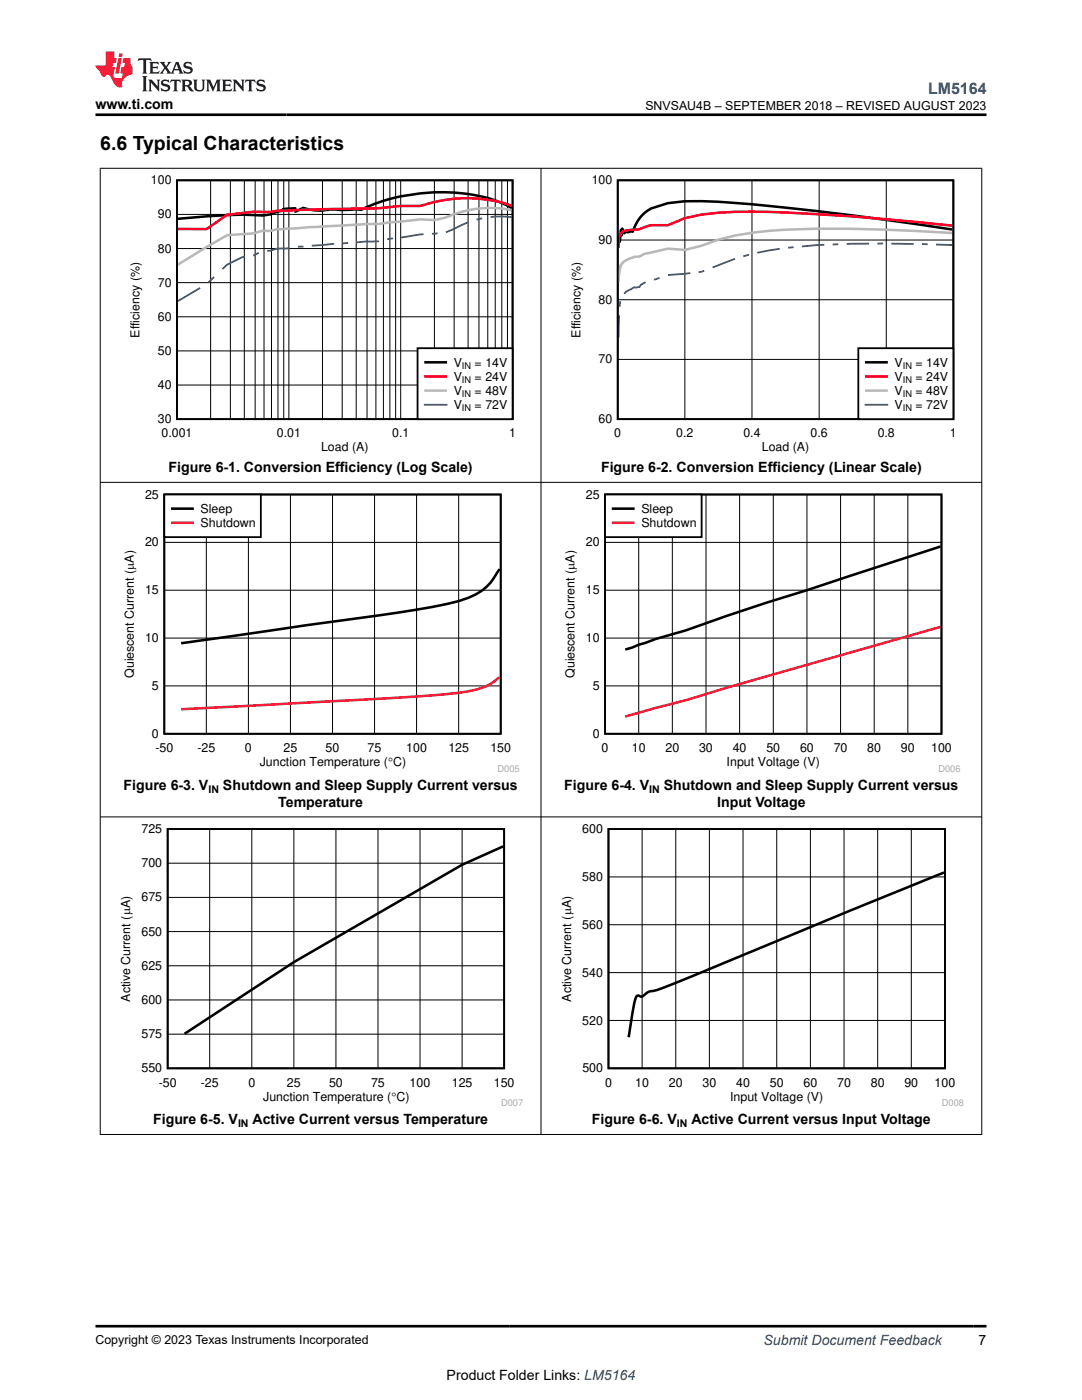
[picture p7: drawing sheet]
<svg xmlns="http://www.w3.org/2000/svg" width="216mm" height="279mm" viewBox="0 0 216 279" stroke-linecap="round" stroke-linejoin="round" font-family="sans-serif">
<path d="M35.3 36h67v47.7h-67z" fill="none" stroke="#000" stroke-width=".36"/>
<g fill="none" stroke="#000" stroke-width=".2">
<path d="M42 36v47.7M46 36v47.7M48.8 36v47.7M50.9 36v47.7M52.7 36v47.7M54.2 36v47.7M55.5 36v47.7M56.6 36v47.7M57.6 36v47.7M64.4 36v47.7M68.3 36v47.7M71.1 36v47.7"/>
<path d="M73.2 36v47.7M75 36v47.7M76.5 36v47.7M77.8 36v47.7M78.9 36v47.7M80 36v47.7M86.7 36v47.7M90.6 36v47.7M93.4 36v47.7M95.6 36v47.7M97.3 36v47.7M98.8 36v47.7"/>
<path d="M100.1 36v47.7M101.3 36v47.7M35.3 56.4h67M35.3 49.6h67M35.3 42.8h67M35.3 76.8h67M35.3 70h67M35.3 63.2h67"/>
</g>
<path d="M102.1 41.5a29.5 29.5 0 0 0-15.4-3.1 36.2 36.2 0 0 0-12.6 2.6l-2 .9h-4l-1.8-.1a11 11 0 0 1-5.8-.3l-1.6 .7v-.6l-2.5 .2v.3l-1.1 .2-1.4 .5-1.5 .2a62.4 62.4 0 0 0-11.2 .2l-5.7 .5" fill="none" stroke="#000" stroke-width=".5"/>
<path d="M102.1 41.1a27.6 27.6 0 0 0-18.2 0 44.7 44.7 0 0 0-8.2 .5h-1.6a385.4 385.4 0 0 0-21.7 .7l-1.8-.1-5.3 .7-4.1 2.8h-5.7" fill="none" stroke="#f00" stroke-width=".5"/>
<path d="M102.1 42a21.4 21.4 0 0 0-13.3 1.4l-2.1 .5-2.8-.1-8.2 .9h-2.6l-17.8 1-1.4 .4h-1.5l-1.8 .5-5.3 .3-9.8 5.9" fill="none" stroke="#b8b8b8" stroke-width=".5"/>
<g fill="none" stroke="#295c75" stroke-width=".36">
<path d="M39.9 57.5l-4.4 2.6M42.7 55.3l-1.1 1M48.9 51.2l-.6 .1-3 1.5-.9 .9M51.6 50.5l-1.1 .5M57.8 49.5l-2.5 .1-1.4 .4-.6 .1M60.6 49.2h-1.2M66.7 48.7l-4.5 .3M69.5 48.5l-1.1 .1M75.6 48.2h-2.5l-2 .2M78.4 47.6l-1.1 .1M84.5 46.8l-4.4 .6M87.3 46.6l-1.1 .1"/>
<path d="M93.4 44.4l-4.4 2M96.2 43.6l-1.1 .2M97.9 43.3l2.2-.1 2 .1"/>
</g>
<path d="M83.3 69.5h19v14.2h-19z" fill-rule="evenodd" fill="#fff"/>
<path d="M83.3 69.5h19v14.2h-19z" fill="none" stroke="#000" stroke-width=".36"/>
<path d="M84.9 72.3h4.1" fill="none" stroke="#000" stroke-width=".5"/>
<path d="M84.9 75.1h4.1" fill="none" stroke="#f00" stroke-width=".5"/>
<path d="M84.9 78h4.1" fill="none" stroke="#b8b8b8" stroke-width=".5"/>
<path d="M84.8 80.8h4.3" fill="none" stroke="#295c75" stroke-width=".36"/>
<path d="M113.4 35h77.1v55.7h-77.1z" fill-rule="evenodd" fill="#fff"/>
<path d="M123.3 36h66.9v47.7h-66.9z" fill="none" stroke="#000" stroke-width=".36"/>
<path d="M136.7 36v47.7M150 36v47.7M163.5 36v47.7M176.8 36v47.7M123.3 59.8h66.9M123.3 47.9h66.9M123.3 71.7h66.9" fill="none" stroke="#000" stroke-width=".2"/>
<path d="M190 45.8a469.9 469.9 0 0 0-50-5.7l-3.4 .1-3.3 .3-3.4 1.1a7.8 7.8 0 0 0-3.7 4.7l-.3-.2-.7 .3-.3-.3-.3 .5-.3-.3-.1-.7-.2 1.4v-1.2l-.2 .3-.2 2.2-.1-.3-.1 .3" fill="none" stroke="#000" stroke-width=".5"/>
<path d="M190 45a388.9 388.9 0 0 0-43.3-2.7l-3.4 .1-3.3 .4-3.4 .7-3.3 1.4h-3.4l-.6 .2a13 13 0 0 1-4.4 .9l-.3 .1a1.14 1.14 0 0 0-.9 .9l-.1-.1-.2 2.5" fill="none" stroke="#f00" stroke-width=".5"/>
<path d="M190 46.5a274.6 274.6 0 0 0-36.6-.4 43.4 43.4 0 0 0-13.4 2.9l-3.4 .9-3.3-.3-3.4 .8a4.4 4.4 0 0 0-2.3 .8 5.1 5.1 0 0 0-3.4 1.3l-.4 .5-.1 .7-.1-.1-.2 2.7" fill="none" stroke="#b8b8b8" stroke-width=".5"/>
<g fill="none" stroke="#295c75" stroke-width=".36">
<path d="M128.8 56.3l-.9 .5-.3 .5a3.9 3.9 0 0 0-3 1.3M131.6 55.5l-1.1 .3M137.7 54.5l-4.4 .4M140.5 54l-1.1 .3M146.7 51.6l-4.5 1.8M149.4 50.8l-1.1 .4M155.6 49.7l-4.5 .7M158.4 49.3l-1.2 .1M164.5 48.9l-4.5 .3M167.3 48.7l-1.1 .1M173.4 48.6l-4.5 .1M176.2 48.6h-1.1"/>
<path d="M177.9 48.6l4.4 .1M184 48.7l1.1 .1M186.8 48.8l3.2 .1M123.5 62.9l-.1 4.5M123.8 60.1l-.2 1.1"/>
</g>
<path d="M171.3 69.5h18.9v14.2h-18.9z" fill-rule="evenodd" fill="#fff"/>
<path d="M171.3 69.5h18.9v14.2h-18.9zM32.8 98.7h67.1v47.7h-67.1z" fill="none" stroke="#000" stroke-width=".36"/>
<path d="M172.9 72.3h4" fill="none" stroke="#000" stroke-width=".5"/>
<path d="M172.9 75.1h4" fill="none" stroke="#f00" stroke-width=".5"/>
<path d="M172.9 78h4" fill="none" stroke="#b8b8b8" stroke-width=".5"/>
<path d="M172.7 80.8h4.4" fill="none" stroke="#295c75" stroke-width=".36"/>
<path d="M41.2 98.7v47.8M49.6 98.7v47.8M58 98.7v47.8M66.4 98.7v47.8M74.7 98.7v47.8M83.1 98.7v47.8M91.5 98.7v47.8M32.8 117.8h67.1M32.8 108.2h67.1M32.8 136.9h67.1M32.8 127.3h67.1" fill="none" stroke="#000" stroke-width=".2"/>
<path d="M99.7 113.6l-.2 .2a11.3 11.3 0 0 1-8 6.2 207.9 207.9 0 0 1-23.5 3.9l-31.9 4.5" fill="none" stroke="#000" stroke-width=".51"/>
<path d="M99.7 135.2a12.7 12.7 0 0 1-6.3 2.8 343.3 343.3 0 0 1-29.1 2.1l-28.2 1.4" fill="none" stroke="#ff0054" stroke-width=".51"/>
<path d="M32.8 98.7h19.3v8.5h-19.3z" fill-rule="evenodd" fill="#fff"/>
<path d="M32.8 98.7h19.3v8.5h-19.3zM120.7 98.7h67.2v47.7h-67.2z" fill="none" stroke="#000" stroke-width=".36"/>
<path d="M34.4 101.5h4M187.7 109.1l-26.7 8.7-8 2.5-16.2 5.5-6 1.7-6 2.1" fill="none" stroke="#000" stroke-width=".51"/>
<path d="M34.4 104.3h4M187.7 125.1l-42.8 12.2-8.1 2.5-12 3.2" fill="none" stroke="#ff0054" stroke-width=".51"/>
<g fill="none" stroke="#000" stroke-width=".2">
<path d="M127.4 98.7v47.8M134.2 98.7v47.8M140.9 98.7v47.8M147.6 98.7v47.8M154.3 98.7v47.8M161 98.7v47.8M167.7 98.7v47.8M174.4 98.7v47.8M181.1 98.7v47.8M120.7 117.8h67.2M120.7 108.2h67.2M120.7 136.9h67.2"/>
<path d="M120.7 127.3h67.2"/>
</g>
<path d="M120.7 98.7h19.3v8.5h-19.3z" fill-rule="evenodd" fill="#fff"/>
<path d="M120.7 98.7h19.3v8.5h-19.3zM33.5 165.5h67.1v47.7h-67.1zM121.4 165.5h67.2v47.7h-67.2z" fill="none" stroke="#000" stroke-width=".36"/>
<path d="M122.3 101.5h4.1M100.4 168.9l-8.2 3.7-33.6 19.4-21.8 14.3M188.4 174.1l-18.6 7.6-31.5 13.1a52.1 52.1 0 0 1-8.3 3l-.5 .1-.7 .5a.94 .94 0 0 1-1.5 .3 .69 .69 0 0 0-.5 .7l-1.4 7.6" fill="none" stroke="#000" stroke-width=".51"/>
<path d="M122.3 104.3h4.1" fill="none" stroke="#ff0054" stroke-width=".51"/>
<g fill="none" stroke="#000" stroke-width=".2">
<path d="M19.9 33.6h176.1M20 33.5v193M107.9 33.5v193M195.9 33.5v193M19.9 96.3h176.1M19.9 163h176.1M33.5 179.1h67.1M33.5 172.3h67.1M41.8 165.5v47.7M50.2 165.5v47.7M58.6 165.5v47.7M67 165.5v47.7"/>
<path d="M75.4 165.5v47.7M83.8 165.5v47.7M92.2 165.5v47.7M121.4 175h67.2M128.1 165.5v47.7M134.8 165.5v47.7M141.6 165.5v47.7M148.3 165.5v47.7M155 165.5v47.7M161.7 165.5v47.7M168.4 165.5v47.7M175.1 165.5v47.7"/>
<path d="M181.8 165.5v47.7M33.5 199.6h67.1M33.5 192.7h67.1M33.5 185.9h67.1M121.4 194.1h67.2M121.4 184.6h67.2M33.5 206.4h67.1M121.4 203.7h67.2M19.9 226.4h176.1"/>
</g>
<path d="M27.7 11.6l-.2 .6 .5-.2h.6v.1v2.2l-.2 .4h1l-.2-.4v-2.2v-.1h.5l.5 .2-.1-.6zM29.8 12.4l.2 .3v1.6l-.2 .4h1.9l.1-.6a1.08 1.08 0 0 1-1.3 .2v-.7h.6l.4 .2v-.7l-.4 .2h-.6v-.5l.2-.2a1 1 0 0 1 1 .3l-.1-.5zM31.8 12.4l1 1.1-1 1.2h.9l-.2-.2 .4-.8 .5 .8-.2 .2h1.6l-.2-.2 .1-.5h1l.1 .5-.1 .2h.9l-.2-.4-.8-1.9h-.5l-1 2.1-.8-1.1 .9-1h-.8l.2 .2-.5 .6-.3-.6 .1-.2zM35.2 12.8l.4 1h-.8zM36.8 12.5a.65 .65 0 0 0-.2 .7 .65 .65 0 0 0 .6 .5l.7 .1 .1 .3a.79 .79 0 0 1-.7 .4 .79 .79 0 0 1-.7-.5l.1 .7 .2-.1a.93 .93 0 0 0 1.1 0 .93 .93 0 0 0 .4-.9 1.46 1.46 0 0 0-1.2-.6l-.1-.3a1.09 1.09 0 0 1 1.2 .2l-.2-.6-.1 .1-.6-.2zM28.4 15.2l.2 .4v2.2l-.2 .4h1l-.2-.4v-2.2l.2-.4zM29.6 15.9l.2 .4v1.5l-.2 .4h.8l-.3-.4v-1.3l1.7 1.8v-2l.2-.4h-.8l.2 .2 .1 1.1-1.2-1.3zM32.3 16a.65 .65 0 0 0-.2 .8 .65 .65 0 0 0 .7 .4l.6 .2 .1 .2a.79 .79 0 0 1-.7 .4 .79 .79 0 0 1-.7-.5l.1 .7 .2-.1a.93 .93 0 0 0 1.1 .1 .93 .93 0 0 0 .4-1 1.46 1.46 0 0 0-1.2-.5l-.1-.4a1.09 1.09 0 0 1 1.2 .2l-.2-.6-.1 .1-.6-.1zM34.1 15.9l-.1 .6a.63 .63 0 0 1 .7-.3l.1 1.6-.3 .4h1l-.2-.4v-1.6a.66 .66 0 0 1 .8 .3l-.1-.6zM36.2 15.9l.2 .4v1.5l-.2 .4h.9l-.2-.2v-.7h.5l.1 .2a.79 .79 0 0 0 1.2 .6l-1-.9a.61 .61 0 0 0 .6-.6 .61 .61 0 0 0-.5-.7zM36.9 16.2h.2a.47 .47 0 0 1 .5 .1 .47 .47 0 0 1 .1 .5l-.2 .1-.6 .1zM38.5 15.9l.2 .2a2.27 2.27 0 0 0 .4 2 1.04 1.04 0 0 0 1.7-.7v-1.3l.2-.2h-.8l.2 .4v1.1a.6 .6 0 0 1-.6 .6 .6 .6 0 0 1-.6-.6v-1.1l.3-.4zM41.1 15.9l.2 .4v1.5l-.2 .4h.7l-.2-.4v-1.4l.9 1.9 .8-1.9v1.4l-.2 .4h1l-.3-.4v-1.5l.3-.4h-.8l-.7 1.5-.7-1.5zM44.3 15.9l.2 .4v1.5l-.2 .4h1.9l.1-.6a1.09 1.09 0 0 1-1.3 .2v-.7h.6l.4 .2v-.6l-.4 .2h-.6v-.6l.2-.1a1.01 1.01 0 0 1 1 .3l-.1-.6zM46.4 15.9l.3 .4v1.5l-.3 .4h.8l-.2-.4v-1.3l1.6 1.8v-2l.2-.4h-.7l.2 .2v1.1l-1.2-1.3zM49 15.9l-.1 .6a.63 .63 0 0 1 .8-.3v1.6l-.3 .4h1l-.2-.4v-1.6a.66 .66 0 0 1 .8 .3l-.1-.6zM51.4 16a.65 .65 0 0 0-.2 .8 .65 .65 0 0 0 .6 .4l.6 .2 .2 .2a.79 .79 0 0 1-.8 .4 .79 .79 0 0 1-.6-.5l.1 .7 .2-.1a.93 .93 0 0 0 1 .1 .93 .93 0 0 0 .5-1 1.46 1.46 0 0 0-1.3-.5l-.1-.4a1.09 1.09 0 0 1 1.3 .2l-.2-.6-.2 .1-.5-.1z" fill="#231f20"/>
<path d="M21.1 10.3v2.7h-2.1l.1 .4 .9 1a.95 .95 0 0 0 .9 .9 .59 .59 0 0 1 .6-.4 .59 .59 0 0 1 .5 .3l.4 .8a1.59 1.59 0 0 0 2.1 1.4 1.61 1.61 0 0 1 1-2.3l1-.3-.1-1.5a1.59 1.59 0 0 1-.4-1.7h-1.4l-.2 .9h.5l-.1 .9h-.5l-.2 .9v.3l.4 .1-.2 .9h-.6a.73 .73 0 0 1-1.1-.7l.3-1.5h-.5l.2-.9h.5l.2-.9h-.5v-1.3zM23.6 11.6l-.6 3.1h.7l.6-3.1zM23.8 10.7l-.1 .6h.7l.1-.6z" fill="#ed1c24"/>
<path d="M19 22.9h177.8M19 264.7h177.8" fill="none" stroke="#000" stroke-width=".53"/>
<text font-size="3.9" x="20" y="29.9">6.6 Typical Characteristics</text>
<text font-size="3.2" fill="#00f" x="185.2" y="18.7">LM5164</text>
<g font-size="2.8">
<text x="19" y="21.8">www.ti.com</text>
<text x="33.6" y="94.3">Figure 6-1. Conversion Efficiency (Log Scale)</text>
<text x="119.9" y="94.3">Figure 6-2. Conversion Efficiency (Linear Scale)</text>
<text x="24.7" y="157.6">Figure 6-3. V</text>
<text x="44.5" y="157.6">Shutdown and Sleep Supply Current versus</text>
<text x="55.5" y="161">Temperature</text>
<text x="112.6" y="157.6">Figure 6-4. V</text>
<text x="132.4" y="157.6">Shutdown and Sleep Supply Current versus</text>
<text x="143.1" y="161">Input Voltage</text>
<text x="30.6" y="224.4">Figure 6-5. V</text>
<text x="50.4" y="224.4">Active Current versus Temperature</text>
<text x="118.1" y="224.4">Figure 6-6. V</text>
<text x="138" y="224.4">Active Current versus Input Voltage</text>
<text x="195.3" y="268.5">7</text>
<text x="89.1" y="275.3">Product Folder Links: LM5164</text>
</g>
<text font-size="2.8" fill="#00f" x="152.4" y="268.5">Submit Document Feedback</text>
<g font-size="2.5">
<text x="128.8" y="21.9">SNVSAU4B – SEPTEMBER 2018 – REVISED AUGUST 2023</text>
<text x="30.1" y="36.8">100</text>
<text x="118.1" y="36.8">100</text>
<text x="31.5" y="43.6">90</text>
<text x="31.5" y="50.4">80</text>
<text x="119.4" y="48.7">90</text>
<text x="31.5" y="57.2">70</text>
<text x="31.5" y="64">60</text>
<text x="119.4" y="60.6">80</text>
<text x="27.9" y="67.4" transform="rotate(-90 27.9 67.4)">Efficiency (%)</text>
<text x="31.5" y="70.8">50</text>
<text x="115.8" y="67.4" transform="rotate(-90 115.8 67.4)">Efficiency (%)</text>
<text x="31.5" y="77.7">40</text>
<text x="90.5" y="73.2">V</text>
<text x="90.5" y="76">V</text>
<text x="94.7" y="73.2">= 14V</text>
<text x="94.7" y="76">= 24V</text>
<text x="119.4" y="72.5">70</text>
<text x="178.5" y="73.2">V</text>
<text x="178.5" y="76">V</text>
<text x="182.7" y="73.2">= 14V</text>
<text x="182.7" y="76">= 24V</text>
<text x="90.5" y="78.8">V</text>
<text x="90.5" y="81.7">V</text>
<text x="94.7" y="78.8">= 48V</text>
<text x="94.7" y="81.7">= 72V</text>
<text x="178.5" y="78.8">V</text>
<text x="178.5" y="81.7">V</text>
<text x="182.7" y="78.8">= 48V</text>
<text x="182.7" y="81.7">= 72V</text>
<text x="31.5" y="84.5">30</text>
<text x="32.2" y="87.3">0.001</text>
<text x="55.2" y="87.3">0.01</text>
<text x="78.2" y="87.3">0.1</text>
<text x="101.6" y="87.3">1</text>
<text x="119.4" y="84.5">60</text>
<text x="122.6" y="87.3">0</text>
<text x="134.9" y="87.3">0.2</text>
<text x="148.3" y="87.3">0.4</text>
<text x="161.7" y="87.3">0.6</text>
<text x="175.1" y="87.3">0.8</text>
<text x="189.5" y="87.3">1</text>
<text x="64.1" y="90.1">Load (A)</text>
<text x="152" y="90.1">Load (A)</text>
<text x="28.9" y="99.5">25</text>
<text x="116.9" y="99.5">25</text>
<text x="40" y="102.4">Sleep</text>
<text x="40" y="105.2">Shutdown</text>
<text x="128" y="102.4">Sleep</text>
<text x="128" y="105.2">Shutdown</text>
<text x="28.9" y="109.1">20</text>
<text x="116.9" y="109.1">20</text>
<text x="28.9" y="118.6">15</text>
<text x="116.9" y="118.6">15</text>
<text x="28.9" y="128.2">10</text>
<text x="116.9" y="128.2">10</text>
<text x="26.7" y="135.3" transform="rotate(-90 26.7 135.3)">Quiescent Current (PA)</text>
<text x="30.3" y="137.7">5</text>
<text x="114.6" y="135.3" transform="rotate(-90 114.6 135.3)">Quiescent Current (PA)</text>
<text x="118.3" y="137.7">5</text>
<text x="30.3" y="147.3">0</text>
<text x="118.3" y="147.3">0</text>
<text x="31" y="150.1">-50</text>
<text x="39.4" y="150.1">-25</text>
<text x="48.9" y="150.1">0</text>
<text x="51.8" y="152.9">Junction Temperature (qC)</text>
<text x="56.6" y="150.1">25</text>
<text x="65" y="150.1">50</text>
<text x="73.4" y="150.1">75</text>
<text x="81.1" y="150.1">100</text>
<text x="89.5" y="150.1">125</text>
<text x="97.8" y="150.1">150</text>
<text x="120" y="150.1">0</text>
<text x="126.1" y="150.1">10</text>
<text x="132.8" y="150.1">20</text>
<text x="139.5" y="150.1">30</text>
<text x="145" y="152.9">Input Voltage (V)</text>
<text x="146.2" y="150.1">40</text>
<text x="152.9" y="150.1">50</text>
<text x="159.6" y="150.1">60</text>
<text x="166.3" y="150.1">70</text>
<text x="173.1" y="150.1">80</text>
<text x="179.8" y="150.1">90</text>
<text x="185.8" y="150.1">100</text>
<text x="28.2" y="166.3">725</text>
<text x="116.2" y="166.3">600</text>
<text x="28.2" y="173.1">700</text>
<text x="28.2" y="179.9">675</text>
<text x="116.2" y="175.8">580</text>
<text x="116.2" y="185.4">560</text>
<text x="28.2" y="186.7">650</text>
<text x="28.2" y="193.6">625</text>
<text x="116.2" y="194.9">540</text>
<text x="26" y="199.9" transform="rotate(-90 26 199.9)">Active Current (PA)</text>
<text x="28.2" y="200.4">600</text>
<text x="113.9" y="199.9" transform="rotate(-90 113.9 199.9)">Active Current (PA)</text>
<text x="28.2" y="207.2">575</text>
<text x="116.2" y="204.5">520</text>
<text x="28.2" y="214">550</text>
<text x="116.2" y="214">500</text>
<text x="31.7" y="216.8">-50</text>
<text x="40.1" y="216.8">-25</text>
<text x="49.6" y="216.8">0</text>
<text x="52.5" y="219.7">Junction Temperature (qC)</text>
<text x="57.3" y="216.8">25</text>
<text x="65.7" y="216.8">50</text>
<text x="74" y="216.8">75</text>
<text x="81.7" y="216.8">100</text>
<text x="90.1" y="216.8">125</text>
<text x="98.5" y="216.8">150</text>
<text x="120.7" y="216.8">0</text>
<text x="126.8" y="216.8">10</text>
<text x="133.5" y="216.8">20</text>
<text x="140.2" y="216.8">30</text>
<text x="145.7" y="219.7">Input Voltage (V)</text>
<text x="146.9" y="216.8">40</text>
<text x="153.6" y="216.8">50</text>
<text x="160.3" y="216.8">60</text>
<text x="167" y="216.8">70</text>
<text x="173.8" y="216.8">80</text>
<text x="180.5" y="216.8">90</text>
<text x="186.5" y="216.8">100</text>
<text x="19" y="268.2">Copyright © 2023 Texas Instruments Incorporated</text>
</g>
<g font-size="2.1">
<text x="41.6" y="158.2">IN</text>
<text x="129.5" y="158.2">IN</text>
<text x="47.5" y="225">IN</text>
<text x="135.1" y="225">IN</text>
</g>
<g font-size="1.9" fill="#a8a8a8">
<text x="99.3" y="154">D005</text>
<text x="187.2" y="154">D006</text>
<text x="100" y="220.8">D007</text>
<text x="187.9" y="220.8">D008</text>
</g>
<g font-size="1.8">
<text x="92.2" y="73.6">IN</text>
<text x="92.2" y="76.4">IN</text>
<text x="180.1" y="73.6">IN</text>
<text x="180.1" y="76.4">IN</text>
<text x="92.2" y="79.3">IN</text>
<text x="92.2" y="82.1">IN</text>
<text x="180.1" y="79.3">IN</text>
<text x="180.1" y="82.1">IN</text>
</g>
</svg>
